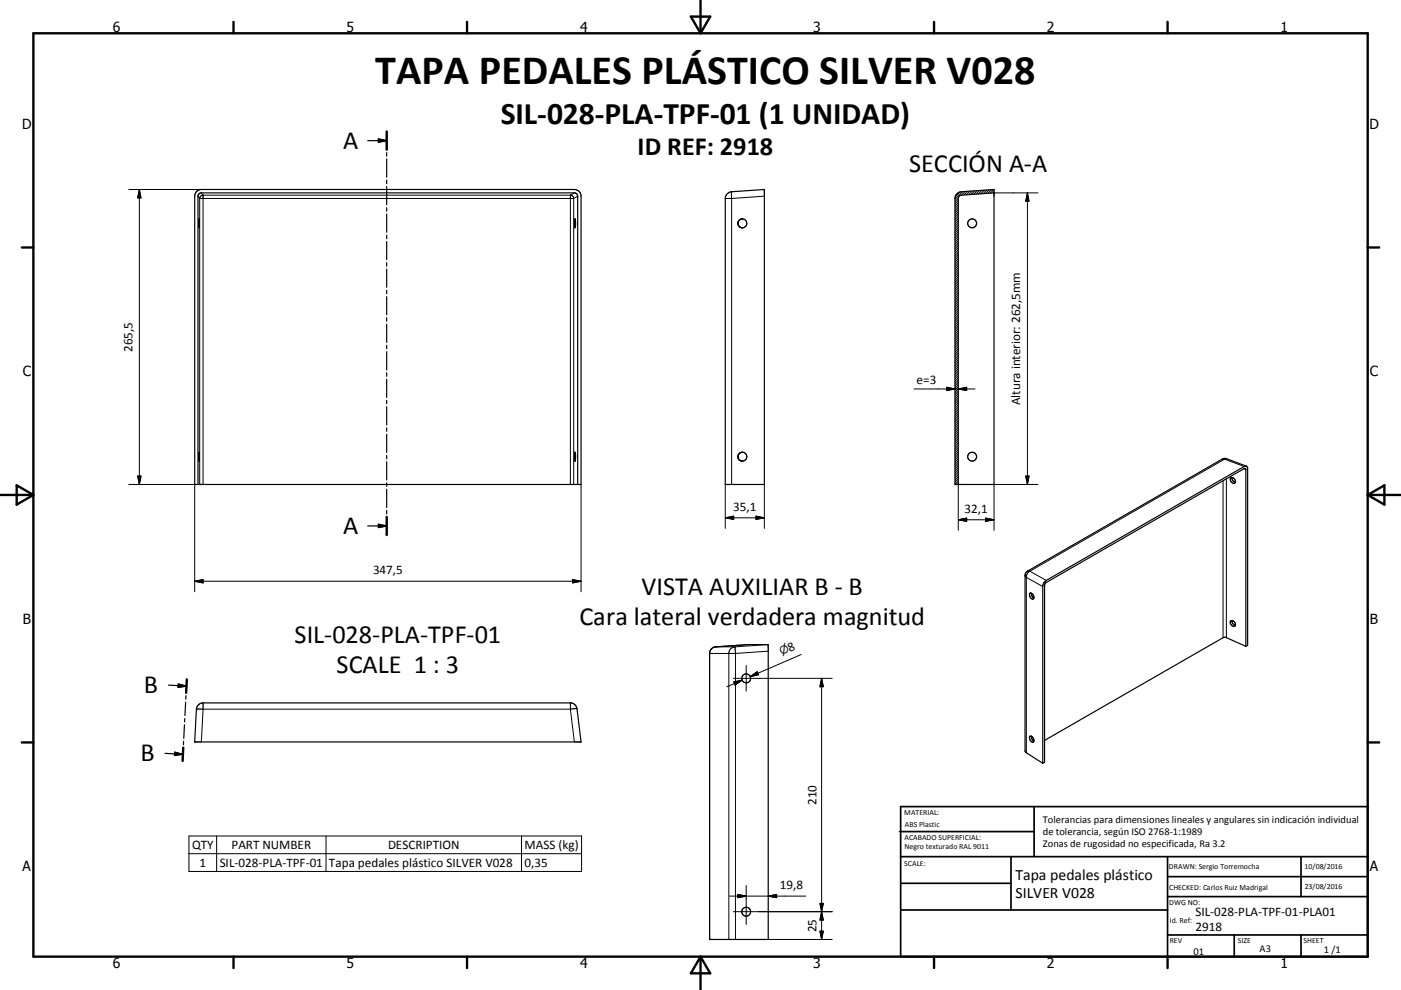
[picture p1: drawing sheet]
<svg xmlns="http://www.w3.org/2000/svg" width="420mm" height="297mm" viewBox="0 0 420 297" stroke-linecap="round" stroke-linejoin="round" font-family="sans-serif">
<g fill="none" stroke="#000" stroke-width=".36">
<path d="M115.9 39.4v5.5M58.8 57.6l.9-.6 .7-.2h111.8a1.98 1.98 0 0 1 2 2v86.5h-115.8v-86.4zM110.2 42.2h5.7M113.4 41.7l2.5 .5-2.5 .5zM115.9 45.8v1M115.9 47.7v5.5M115.9 54v1.1M115.9 56v5.4M217.9 58.3l.8-.6 .6-.2 9.9-.7v88.5h-11.8v-85.8zM286.7 58.3l.8-.6 .7-.2 9.8-.7v88.5h-11.7v-85.8zM298 57.9l-10 .7-.7 .7v86M59.7 65.7v2.6z"/>
<path d="M115.9 62.3v1.1M115.9 64.2v5.5M115.9 70.6v1M115.9 72.5v5.4M115.9 78.8v1.1M172.4 65.7l.2 .9-.2 1.7-.2-.9zM222.3 68.3h.2M222.3 68.3h.3M222.4 65.7a1.33 1.33 0 0 1 1.5 1.3 1.33 1.33 0 0 1-1.5 1.3M222.4 65.7h.2a1.34 1.34 0 0 0-1.3 1.1 1.34 1.34 0 0 0 1 1.5M222.4 65.7a1.33 1.33 0 0 0-1.2 1.3 1.33 1.33 0 0 0 1.2 1.3M115.9 80.7v5.5"/>
<path d="M115.9 87.1v1M115.9 89v5.4M115.9 95.3v1.1M115.9 97.3v5.4M115.9 103.6v1M115.9 105.5v5.5M115.9 111.8v1.1M115.9 113.8v5.4M59.7 135.7v2.6zM115.9 120.1v1M115.9 122v5.5M115.9 128.3v1.1"/>
<path d="M115.9 130.3v5.4M115.9 136.6v1.1M115.9 138.5v5.5M172.4 135.7l.2 .9-.2 1.7-.2-.9zM222.3 138.3h.3M222.3 138.3h.2M222.4 135.7h.2a1.34 1.34 0 0 0-1.3 1.1 1.34 1.34 0 0 0 1 1.5M373.7 139.9l-6-2.3h-1l-58.6 33.8-.6 .5-.2 .8v52.6l.4 .5 4.9 3.2M59.4 145.3v-86.4l.3-.8 .7-.2h111.8l.6 .2 .4 .8v86.4M110.2 157.8h5.7M113.4 157.3l2.5 .5-2.5 .5zM115.9 144.9v1"/>
<path d="M115.9 146.8v5.5M115.9 153.1v1.1M115.9 155v5.5M369 143.4a1.04 1.04 0 0 1 1.1 .4 1.04 1.04 0 0 1 0 1.2 1.16 1.16 0 0 1-1.1-1.6zM369.4 143.3a1.29 1.29 0 0 0 1 1.4M308.7 178.1a1.04 1.04 0 0 1 1.1 .3 1.04 1.04 0 0 1 .1 1.2 1.04 1.04 0 0 1-1.1-.4 1.04 1.04 0 0 1-.1-1.1zM309.2 178a1.48 1.48 0 0 0 .8 1.4M213.4 194.6l.9-.5a89.2 89.2 0 0 1 15.9-.6l.1 88.4h-17.6v-85.9l.3-.9zM230.2 193.4h.1M369 186.3a1.05 1.05 0 0 1 1.1 .4 1.05 1.05 0 0 1 0 1.2 1.17 1.17 0 0 1-1.1-1.6zM369.4 186.2a1.29 1.29 0 0 0 1 1.4M373.5 193.9l-5.8-2.6h-1l-53.5 30.8"/>
<path d="M373.5 193.9l.6-.3v-53.3l-.5-.5-.6 .2-59.3 34.1a2.29 2.29 0 0 0-1.1 1.9v53M373.5 193.9v-53.2l-.4-.2-59.7 34.5-.2 .6v53.1l-.6 .3M50.5 205.5l5.4 .4M53.4 205.2l2.5 .7-2.5 .3zM55.3 217.5l-.2 4M55.4 215.6v1M55.7 210.7l-.2 4M55.8 208.7l-.1 1.1M56 203.8l-.2 4.1M59.4 211.6l.5-.5 1-.2h110.1a2.03 2.03 0 0 1 2 1.7l1.2 10h-115.8l.5-9.8zM49.5 226l5.3 .3M52.4 225.7l2.4 .6-2.5 .4z"/>
<path d="M54.9 224.3l-.2 4M55 222.4v1M308.8 220.9a1.11 1.11 0 0 1 .9 1.8 1.26 1.26 0 0 1-.9-1.8zM309.2 220.9a1.48 1.48 0 0 0 .8 1.4"/>
<circle cx="291.5" cy="67" r="1.32"/>
<circle cx="222.6" cy="137" r="1.33"/>
<circle cx="291.5" cy="137" r="1.34"/>
<circle cx="223.7" cy="203.5" r="1.33"/>
<circle cx="223.7" cy="273.5" r="1.33"/>
</g>
<g fill="none" stroke="#000" stroke-width=".3">
<path d="M38.6 56.8h21.8M41.8 56.8v88.5M41.8 56.8l.5 2.6h-1zM59.4 58.9l.5 .6M59.9 59.5h112.1M59.9 59.5v85.8M60.4 57.9l.5 .7M60.9 58.6v86.7h-22.3M60.9 58.6h110.1M60.9 58.6l-.6 .2-.4 .7M171 58.6v86.7M171 58.6l.6 .2 .4 .7"/>
<path d="M172 59.5v85.8M172.2 57.9l-1.2 .7M173.2 58.9l-1.2 .6M217.4 59.5h2M219.3 57.5v.1M219.3 57.6l.1 1.9M219.4 59.5v85.8M229.2 58.9l-9.8 .6M287.3 59.5l-1 1M287.8 57.6l-1.4 1.4M288.6 57.5l-2.3 2.3M289.3 57.5l-1.1 1.1"/>
<path d="M290 57.4l-1 1.1M290.8 57.4l-1.1 1.1M291.5 57.3l-1.1 1.1M292.2 57.3l-1.1 1M292.9 57.2l-1 1.1M293.7 57.2l-1.1 1M294.4 57.1l-1.1 1.1M295.1 57.1l-1.1 1M295.8 57l-1 1.1M296.6 56.9l-1.1 1.1M297.3 56.9l-1.1 1.1M298 57.5l-.3 .4"/>
<path d="M298 56.8l-1.1 1.1M298 57.9h13.2M308 57.9v87.4M308 57.9l.5 2.5h-1zM287.3 79.7l-1 1M287.3 79l-1 1M287.3 78.3l-1 1M287.3 77.6l-1 1.1M287.3 77l-1 1M287.3 76.3l-1 1M287.3 75.6l-1 1M287.3 75l-1 1"/>
<path d="M287.3 74.3l-1 1M287.3 73.6l-1 1M287.3 73l-1 .9M287.3 72.3l-1 1M287.3 71.6l-1 1M287.3 70.9l-1 1M287.3 70.3l-1 1M287.3 69.6l-1 1M287.3 68.9l-1 1M287.3 68.2l-1 1M287.3 67.6l-1 1M287.3 66.9l-1 1"/>
<path d="M287.3 66.2l-1 1M287.3 65.5l-1 1M287.3 64.9l-1 1M287.3 64.2l-1 1M287.3 63.5l-1 1M287.3 62.8l-1 1M287.3 62.2l-1 1M287.3 61.5l-1 1M287.3 60.8l-1 1M287.3 60.2l-1 .9M287.3 99.9l-1 1M287.3 99.2l-1 1"/>
<path d="M287.3 98.5l-1 1M287.3 97.9l-1 1M287.3 97.2l-1 1M287.3 96.5l-1 1M287.3 95.8l-1 1.1M287.3 95.2l-1 1M287.3 94.5l-1 1M287.3 93.8l-1 1M287.3 93.1l-1 1.1M287.3 92.5l-1 1M287.3 91.8l-1 1M287.3 91.1l-1 1"/>
<path d="M287.3 90.5l-1 1M287.3 89.8l-1 1M287.3 89.1l-1 1M287.3 88.4l-1 1M287.3 87.8l-1 1M287.3 87.1l-1 1M287.3 86.4l-1 1M287.3 85.8l-1 .9M287.3 85.1l-1 1M287.3 84.4l-1 1M287.3 83.7l-1 1M287.3 83.1l-1 1"/>
<path d="M287.3 82.4l-1 1M287.3 81.7l-1 1M287.3 81l-1 1M287.3 80.3l-1 1.1M274 116.7h18.3M283.8 116.2l2.5 .5-2.5 .5zM287.3 119.4l-1 1M287.3 118.8l-1 .9M287.3 118.1l-1 1M287.3 117.4l-1 1M287.3 116.7l-1 1M287.3 116.1l-1 .9"/>
<path d="M287.3 115.4l-1 1M287.3 114.7l-1 1M287.3 114l-1 1M287.3 113.4l-1 1M287.3 112.7l-1 1M287.3 112l-1 1M287.3 111.3l-1 1M287.3 110.7l-1 1M287.3 110l-1 1M287.3 109.3l-1 1M287.3 108.6l-1 1.1M287.3 108l-1 1"/>
<path d="M287.3 107.3l-1 1M287.3 106.6l-1 1M287.3 105.9l-1 1M287.3 105.3l-1 1M287.3 104.6l-1 1M287.3 103.9l-1 1M287.3 103.3l-1 .9M287.3 102.6l-1 1M287.3 101.9l-1 1M287.3 101.2l-1 1M287.3 100.6l-1 1M287.3 116.7l2.5-.5v1z"/>
<path d="M287.3 139.6l-1 1M287.3 138.9l-1 1.1M287.3 138.3l-1 1M287.3 137.6l-1 1M287.3 136.9l-1 1M287.3 136.2l-1 1.1M287.3 135.6l-1 1M287.3 134.9l-1 1M287.3 134.2l-1 1M287.3 133.6l-1 1M287.3 132.9l-1 1M287.3 132.2l-1 1"/>
<path d="M287.3 131.6l-1 .9M287.3 130.9l-1 1M287.3 130.2l-1 1M287.3 129.5l-1 1M287.3 128.9l-1 1M287.3 128.2l-1 1M287.3 127.5l-1 1M287.3 126.8l-1 1M287.3 126.2l-1 1M287.3 125.5l-1 1M287.3 124.8l-1 1M287.3 124.1l-1 1"/>
<path d="M287.3 123.5l-1 1M287.3 122.8l-1 1M287.3 122.1l-1 1M287.3 121.4l-1 1M287.3 120.8l-1 1M287.3 120.1l-1 1M366.5 137.7l.6 .1M367.1 137.8l5.9 2.2M367.1 137.8l-58.4 33.6M367.7 137.6l-.6 .2M41.3 142.8h1l-.5 2.5zM58.4 145.3v32.3"/>
<path d="M174.2 145.3v32.3M217.4 155.4h11.8M217.4 155.4l2.6-.6v1zM217.4 145.3v13.2M226.7 154.8l2.5 .6-2.5 .4zM229.2 145.3v13.2M287.3 145l-.3 .3M287.3 144.4l-1 .9M287.3 143.7l-1 1M287.3 143l-1 1M287.3 142.3l-1 1M287.3 141.6l-1 1.1"/>
<path d="M287.3 141l-1 1M287.3 140.3l-1 1M287.3 155.9l2.5-.5v1zM287.3 155.9h10.7M287.3 145.3v13.8M295.5 155.4l2.5 .5-2.5 .5zM307.5 142.8h1l-.5 2.5zM311.2 145.3h-13.2v13.8M366.7 144.2v47.1M367.7 143.6v47.7M372.9 140.6l.6 .3M58.4 174.4l2.5-.5v1z"/>
<path d="M58.4 174.4h115.8M171.7 173.9l2.5 .5-2.5 .5zM307.3 172.7l.4 .5 4.9 2.8M308.1 171.4h.6M308.7 171.4l-.6 .5-.4 1.1v52.8M308.7 171.4l5 2.7M212.7 196h.1M212.7 196h7.8M212.7 196v85.9M214.6 194.1h.1M214.6 194.1a1.99 1.99 0 0 0-1.9 1.9M214.6 194.1h5.8"/>
<path d="M220.4 194.1a1.95 1.95 0 0 0-1.9 1.9v85.9M220.4 194.1l.1 1.9M220.5 196v85.9M223.7 199.7v7.6M224.4 193.4l-9.8 .7M230.2 193.4l-9.8 .7M230.3 195.4l-9.8 .6M240.2 196.3l-15.3 6.7M58.9 212.8h2M58.9 212.8h.1M60.9 210.9v1.9M60.9 212.8h110.1"/>
<path d="M60.9 212.8l-.5 9.8M171 210.9v1.9M171 212.8l1.2 9.8M172.9 212.6h.1M173 212.6l-2 .2M219.9 203.5h29.6M220 204.6l2.5-.6-2.1 1.5zM222.5 204l-4.6 2.1M224.9 203l2.1-1.5 .4 .9zM246.3 203.5v78.4M246.3 203.5l.5 2.5h-1zM56.6 250.8h117.8v10.7h-117.8z"/>
<path d="M56.6 256.1h117.8M64.9 250.8v10.7M97.7 250.8v10.7M156.4 250.8v10.7M218.7 268.8h22.9M219.9 273.5h29.6M221.2 268.3l2.5 .5-2.5 .5zM223.7 265.7v11.7M230.3 268.8l2.5-.5v1zM245.8 279.4h1l-.5 2.5zM245.8 271l1 5h-1l1-5zM230.3 281.9h19.2"/>
</g>
<g fill="#000">
<circle cx="224.4" cy="193.4" r=".18"/>
<circle cx="212.7" cy="281.9" r=".18"/>
</g>
<g fill="none" stroke="#000" stroke-width=".71">
<path d="M10 10h400v277h-400zM70 6.6v3.4M140 6.6v3.4M207.1 5h5.8l-2.9 5zM210 0v10M280 6.6v3.4M350 6.6v3.4M115.9 39.4v5.5M6.6 74.2h3.4M410 74.2h3.5M0 148.5h10M5 145.6l5 2.9-5 2.9z"/>
<path d="M115.9 155v5.5M410 148.5h10.1M410 148.5l5.1-2.9v5.8zM56 203.8l-.2 4.1M6.6 222.7h3.4M54.9 224.3l-.2 4M410 222.7h3.5M70 287v3.4M140 287v3.4M210 287v10M210 287l2.9 5h-5.8zM280 287v3.4"/>
<path d="M350 287v3.4"/>
</g>
<g fill="none" stroke="#000" stroke-width=".51">
<path d="M269.7 249.5h40.3M270 242h140v45h-140zM270 257h140M303.1 257v16M310 242v15M350 257v30M390.1 257v12M270 265h33.1M270 273h80M350 269h60M350 263h60M350 280.5h60"/>
<path d="M370 280.5v6.5M390.1 280.5v6.5"/>
</g>
<path d="M113.4 41.7l2.5 .5-2.5 .5zM113.4 157.3l2.5 .5-2.5 .5zM53.4 205.2l2.5 .7-2.5 .3zM52.4 225.7l2.4 .6-2.5 .4z" fill="#000" stroke="#000" stroke-width=".36"/>
<g fill="#000" stroke="#000" stroke-width=".3">
<path d="M41.8 56.8l.5 2.6h-1zM308 57.9l.5 2.5h-1zM283.8 116.2l2.5 .5-2.5 .5zM287.3 116.7l2.5-.5v1zM41.3 142.8h1l-.5 2.5zM217.4 155.4l2.6-.6v1zM226.7 154.8l2.5 .6-2.5 .4zM287.3 155.9l2.5-.5v1zM295.5 155.4l2.5 .5-2.5 .5zM307.5 142.8h1l-.5 2.5zM58.4 174.4l2.5-.5v1zM171.7 173.9l2.5 .5-2.5 .5z"/>
<path d="M220 204.6l2.5-.6-2.1 1.5zM224.9 203l2.1-1.5 .4 .9zM246.3 203.5l.5 2.5h-1zM221.2 268.3l2.5 .5-2.5 .5zM230.3 268.8l2.5-.5v1zM245.8 279.4h1l-.5 2.5zM245.8 271h1l-.5 2.5zM246.3 273.5l.5 2.5h-1z"/>
</g>
<text font-size="12.6" x="112.5" y="25.3">TAPA PEDALES PLÁSTICO SILVER V028</text>
<text font-size="9.4" x="150.1" y="37.1">SIL-028-PLA-TPF-01 (1 UNIDAD)</text>
<g font-size="7.9">
<text x="102.9" y="44.7">A</text>
<text x="191.2" y="46.7">ID REF: 2918</text>
<text x="272.5" y="51.7">SECCIÓN A-A</text>
<text x="102.9" y="160.3">A</text>
<text x="192.4" y="178.6">VISTA AUXILIAR B - B</text>
<text x="173.7" y="187.6">Cara lateral verdadera magnitud</text>
<text x="88.3" y="192.8">SIL-028-PLA-TPF-01</text>
<text x="100.9" y="201.8">SCALE 1 : 3</text>
<text x="43.1" y="207.9">B</text>
<text x="42.1" y="228.3">B</text>
</g>
<g font-size="4.7">
<text x="304.5" y="263.9">Tapa pedales plástico</text>
<text x="304.5" y="269.3">SILVER V028</text>
</g>
<g font-size="4.2">
<text x="33.9" y="9.6">6</text>
<text x="103.9" y="9.6">5</text>
<text x="173.9" y="9.6">4</text>
<text x="243.8" y="9.6">3</text>
<text x="313.9" y="9.6">2</text>
<text x="383.9" y="9.6">1</text>
<text x="6.7" y="38.7">D</text>
<text x="410.5" y="38.7">D</text>
<text x="6.9" y="112.9">C</text>
<text x="410.7" y="112.9">C</text>
<text x="6.9" y="187.1">B</text>
<text x="410.7" y="187.1">B</text>
<text x="6.8" y="261.4">A</text>
<text x="410.7" y="261.4">A</text>
<text x="33.9" y="290.4">6</text>
<text x="103.9" y="290.4">5</text>
<text x="173.9" y="290.4">4</text>
<text x="243.8" y="290.4">3</text>
<text x="313.9" y="290.4">2</text>
<text x="383.9" y="290.4">1</text>
</g>
<g font-size="3.9">
<text x="39.7" y="105.6" transform="rotate(-90 39.7 105.6)">265,5</text>
<text x="274.7" y="115.1">e=3</text>
<text x="305.9" y="121.6" transform="rotate(-90 305.9 121.6)">Altura interior: 262,5mm</text>
<text x="219.8" y="153.2">35,1</text>
<text x="289.1" y="153.8">32,1</text>
<text x="111.8" y="172.3">347,5</text>
<text x="236.8" y="195.5" transform="rotate(-23 236.8 195.5)">8</text>
<text x="244.8" y="241.6" transform="rotate(-90 244.8 241.6)">210</text>
<text x="57.6" y="254.8">QTY</text>
<text x="69.4" y="254.8">PART NUMBER</text>
<text x="116.3" y="254.8">DESCRIPTION</text>
<text x="157.2" y="254.8">MASS (kg)</text>
<text x="59.9" y="260">1</text>
<text x="65.9" y="260">SIL-028-PLA-TPF-01</text>
<text x="98.6" y="260.1">Tapa pedales plástico SILVER V028</text>
<text x="157.2" y="260">0,35</text>
<text x="233.8" y="266.7">19,8</text>
<text x="358.4" y="274.9">SIL-028-PLA-TPF-01-PLA01</text>
<text x="244.8" y="279.7" transform="rotate(-90 244.8 279.7)">25</text>
<text x="358.4" y="279.4">2918</text>
</g>
<text font-size="3.3" x="234.3" y="196.6" transform="rotate(-23 234.3 196.6)">⌀</text>
<g font-size="3.1">
<text x="312.7" y="246.8">Tolerancias para dimensiones lineales y angulares sin indicación individual</text>
<text x="312.7" y="250.4">de tolerancia, según ISO 2768-1:1989</text>
<text x="312.7" y="254">Zonas de rugosidad no especificada, Ra 3.2</text>
<text x="357.8" y="286.5">01</text>
<text x="377.6" y="285.6">A3</text>
<text x="396.9" y="285.9">1 /1</text>
</g>
<g font-size="2.4">
<text x="271.1" y="244.4">MATERIAL:</text>
<text x="271.2" y="252">ACABADO SUPERFICIAL:</text>
<text x="271.3" y="248">ABS Plastic</text>
<text x="271.2" y="254.7">Negro texturado RAL 9011</text>
<text x="271.1" y="259.7">SCALE:</text>
<text x="350.4" y="260.8">DRAWN: Sergio Torremocha</text>
<text x="391.1" y="260.6">10/08/2016</text>
<text x="350.5" y="266.9">CHECKED: Carlos Ruiz Madrigal</text>
<text x="391.2" y="266.7">23/08/2016</text>
<text x="350.5" y="271.4">DWG NO:</text>
<text x="350.7" y="276.9">Id. Ref:</text>
<text x="350.7" y="282.8">REV</text>
<text x="371.1" y="282.9">SIZE</text>
<text x="390.8" y="283">SHEET</text>
</g>
</svg>
